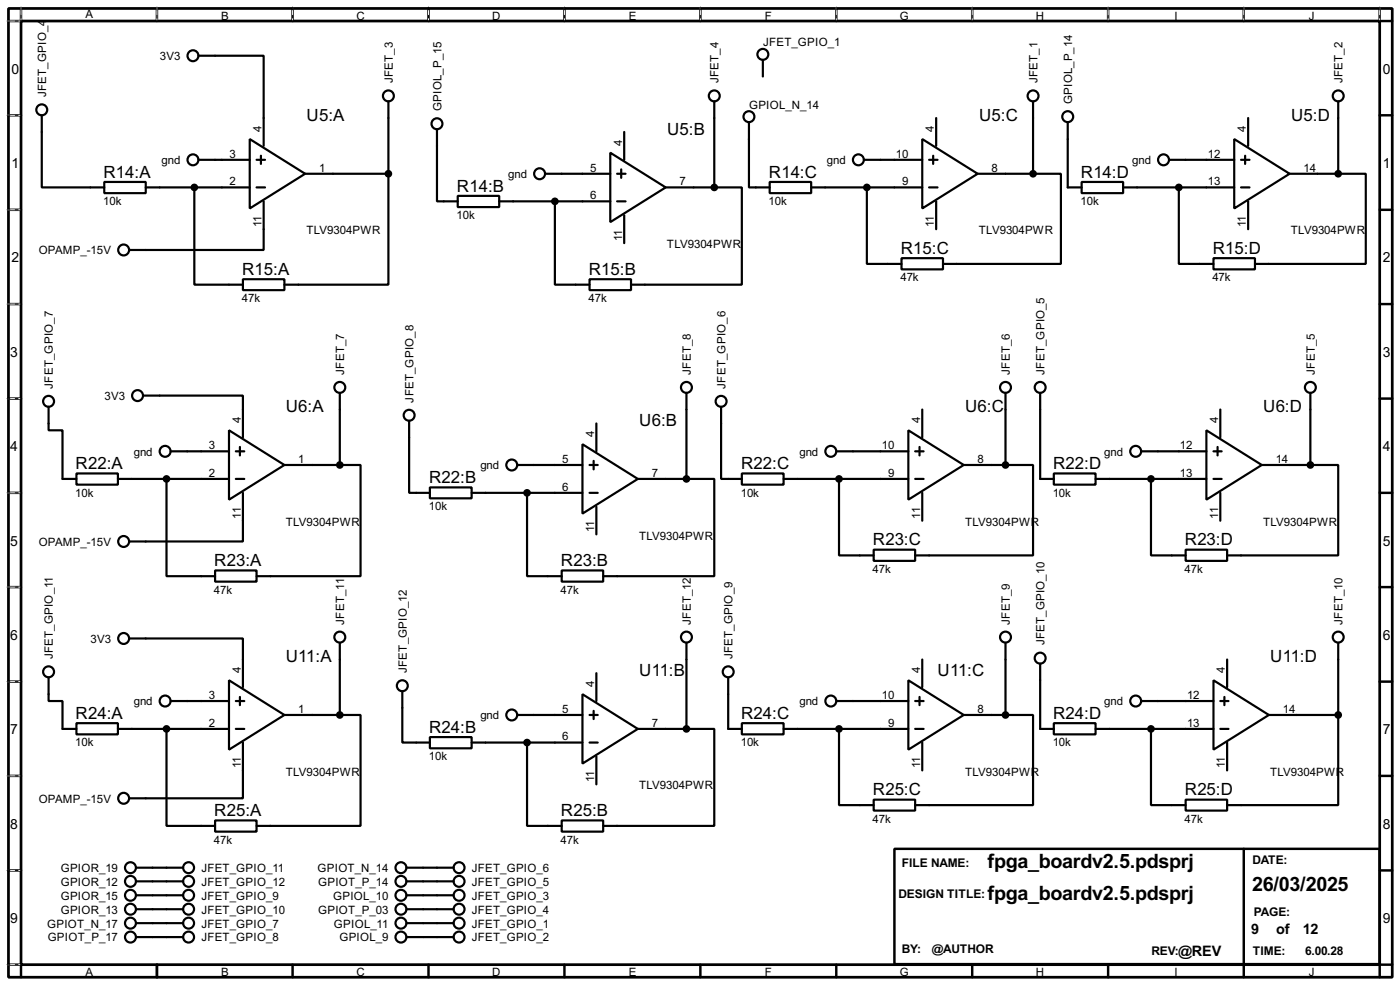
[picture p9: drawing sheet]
<svg xmlns="http://www.w3.org/2000/svg" width="256mm" height="180mm" viewBox="0 0 256 180" stroke-linecap="round" stroke-linejoin="round" font-family="sans-serif">
<path d="M1.6 1.6h253.5v177.3h-253.5zM3.9 3.9h248.9v172.7h-248.9z" fill="none" stroke="#000" stroke-width=".5"/>
<g fill="none" stroke="#000" stroke-width=".45">
<path d="M3.9 1.6v2.3h-2.3M28.8 1.6v2.3M53.6 1.6v2.3M78.5 1.6v2.3M103.4 1.6v2.3M128.3 1.6v2.3M153.2 1.6v2.3M178.1 1.6v2.3M203 1.6v2.3M227.9 1.6v2.3M252.8 1.6v2.3h2.3M1.6 21.1h2.3"/>
<path d="M1.6 38.4h2.3M252.8 21.1h2.3M252.8 38.4h2.3M1.6 55.7h2.3M252.8 55.7h2.3M1.6 73h2.3M252.8 73h2.3M1.6 90.2h2.3M252.8 90.2h2.3M1.6 107.5h2.3M252.8 107.5h2.3M1.6 124.8h2.3"/>
<path d="M252.8 124.8h2.3M1.6 142h2.3M1.6 159.3h2.3M163.9 155.4h88.9v21.1h-88.9zM227.9 155.4v21.1M252.8 142h2.3M252.8 159.3h2.3M1.6 176.6h2.3v2.3M28.8 176.6v2.3M53.6 176.6v2.3M78.5 176.6v2.3M103.4 176.6v2.3"/>
<path d="M128.3 176.6v2.3M153.2 176.6v2.3M178.1 176.6v2.3M203 176.6v2.3M227.9 176.6v2.3M255.1 176.6h-2.3v2.3"/>
</g>
<g fill="none" stroke="#fff" stroke-width=".18">
<path d="M1.3 3.9h2.3M3.9 1.3v2.3M28.8 1.3v2.3M53.6 1.3v2.3M78.5 1.3v2.3M103.4 1.3v2.3M128.3 1.3v2.3M153.2 1.3v2.3M178.1 1.3v2.3M203 1.3v2.3M227.9 1.3v2.3M252.8 1.3v2.3"/>
<path d="M1.3 21.1h2.3M1.3 38.4h2.3M1.3 55.7h2.3M1.3 73h2.3M1.3 90.2h2.3M1.3 107.5h2.3M1.3 124.8h2.3M1.3 142h2.3M1.3 159.3h2.3M1.3 176.6h2.3"/>
</g>
<g fill="none" stroke="#000" stroke-width=".18" stroke-dasharray=".5 1">
<path d="M1.3 3.9h2.3M3.9 1.3v2.3M28.8 1.3v2.3M53.6 1.3v2.3M78.5 1.3v2.3M103.4 1.3v2.3M128.3 1.3v2.3M153.2 1.3v2.3M178.1 1.3v2.3M203 1.3v2.3M227.9 1.3v2.3M252.8 1.3v2.3"/>
<path d="M1.3 21.1h2.3M1.3 38.4h2.3M1.3 55.7h2.3M1.3 73h2.3M1.3 90.2h2.3M1.3 107.5h2.3M1.3 124.8h2.3M1.3 142h2.3M1.3 159.3h2.3M1.3 176.6h2.3"/>
</g>
<g fill="none" stroke="#000" stroke-width=".4">
<path d="M36.4 10.2h11.9v16.5M71.2 18.6v13.2M130.9 18.6v15.7M139.8 11v3M189.3 18.6v13.2M245.2 18.6v13.2M7.7 21.1v13.2h11.4M19.1 33.3h7.6v2.1h-7.6zM26.7 34.3h19.1M35.6 34.3v17.8h8.9M36.4 29.3h9.4M45.8 25.5l10.1 6.3-10.1 6.4z"/>
<path d="M47 29.3h1.6M47 34.3h1.6M47.8 28.5v1.5M48.3 36.9v8.9h-24.6M55.9 31.8h15.3M71.2 31.8v20.3h-19.1M80.1 23.7v13.2h3.8M83.9 35.9h7.6v2h-7.6zM91.5 36.9h20.3M99.9 31.8h11.9M101.7 36.9v15.2h6.3M111.8 28l10.2 6.3-10.2 6.4z"/>
<path d="M113.1 31.8h1.5M113.1 36.9h1.5M113.8 31v1.6M114.4 24.2v5.1M114.4 39.4v5.1M122 34.3h8.9M130.9 34.3h5v17.8h-20.3M137.2 22.4v11.9h3.8M141 33.3h7.6v2.1h-7.6zM148.6 34.3h20.4M158.3 29.3h10.7M158.8 34.3v14h6.4"/>
<path d="M169 25.5l10.1 6.3-10.1 6.4zM170.2 29.3h1.6M170.2 34.3h1.6M171 28.5v1.5M171.5 21.6v5.1M171.5 36.9v5.1M179.1 31.8h10.2M189.3 31.8h5.1v16.5h-21.6M195.6 22.4v11.9h2.6M198.2 33.3h7.6v2.1h-7.6zM205.8 34.3h20.3M214.2 29.3h11.9"/>
<path d="M216 34.3v14h6.3M226.1 25.5l10.2 6.3-10.2 6.4zM227.4 29.3h1.5M227.4 34.3h1.5M228.1 28.5v1.5M228.7 21.6v5.1M228.7 36.9v5.1M236.3 31.8h8.9M245.2 31.8h5v16.5h-20.3M44.5 51.1h7.6v2h-7.6zM108 51.1h7.6v2h-7.6zM165.2 47.3h7.6v2h-7.6z"/>
<path d="M222.3 47.3h7.6v2h-7.6zM8.9 74.5v4.3h2.6v8.9h2.5M26.2 72.4h18.3v7.7M42 78.8l10.1 6.3-10.1 6.4zM62.3 71.9v13.2M75 77v13.2h3.8M109.3 77.5v5.1M125.8 71.9v15.8M132.1 74.5v13.2h3.8M166.4 78.8l10.2 6.3-10.2 6.4zM169 75v5.1M184.2 71.9v13.2"/>
<path d="M190.6 71.9v15.8h2.5M221 78.8l10.2 6.3-10.2 6.4zM223.6 75v5.1M240.1 71.9v13.2M14 86.7h7.6v2h-7.6zM21.6 87.7h20.4M30.5 87.7v17.8h8.9M31.3 82.6h10.7M43.2 82.6h1.6M43.2 87.7h1.6M44 81.8v1.6M44.5 90.2v8.9h-20.8"/>
<path d="M52.1 85.1h10.2M62.3 85.1h3.8v20.4h-19.1M78.8 89.2h7.6v2h-7.6zM86.4 90.2h20.3M94.8 85.1h11.9M96.6 90.2v15.3h6.3M106.7 81.3l10.2 6.4-10.2 6.3zM108 85.1h1.5M108 90.2h1.5M108.8 84.4v1.5M109.3 92.8v5M116.9 87.7h8.9"/>
<path d="M125.8 87.7h5.1v17.8h-20.4M135.9 86.7h7.7v2h-7.7zM143.6 87.7h22.8M153.2 82.6h13.2M153.7 87.7v14h6.4M167.7 82.6h1.5M167.7 87.7h1.5M168.5 81.8v1.6M169 90.2v5.1M176.6 85.1h7.6M184.2 85.1h5.1v16.6h-21.6M193.1 86.7h7.6v2h-7.6z"/>
<path d="M200.7 87.7h20.3M209.1 82.6h11.9M210.9 87.7v14h6.3M222.3 82.6h1.5M222.3 87.7h1.5M223.1 81.8v1.6M223.6 90.2v5.1M231.2 85.1h8.9M240.1 85.1h5.1v16.6h-20.4M23.7 116.9h20.8v8.9M39.4 104.4h7.6v2.1h-7.6zM62.3 117.7v13.2"/>
<path d="M102.9 104.4h7.6v2.1h-7.6zM125.8 117.7v15.7M160.1 100.6h7.6v2.1h-7.6zM184.2 117.7v13.2M217.2 100.6h7.6v2.1h-7.6zM245.2 117.7v13.2M8.9 124v4.3h2.6v5.1h2.5M14 132.4h7.6v2h-7.6zM21.6 133.4h20.4M30.5 133.4v17.8h8.9M31.3 128.3h10.7M42 124.5l10.1 6.4-10.1 6.3z"/>
<path d="M43.2 128.3h1.6M43.2 133.4h1.6M44 127.6v1.5M44.5 135.9v10.2h-20.8M52.1 130.9h10.2M62.3 130.9h3.8v20.3h-19.1M73.7 126.5v9.4h5.1M78.8 134.9h7.6v2.1h-7.6zM86.4 135.9h20.3M94.8 130.9h11.9M96.6 135.9v15.3h6.3M106.7 127.1l10.2 6.3-10.2 6.4z"/>
<path d="M108 130.9h1.5M108 135.9h1.5M108.8 130.1v1.5M109.3 123.2v5.1M109.3 138.5v5.1M116.9 133.4h8.9M125.8 133.4h5.1v17.8h-20.4M133.4 124v9.4h2.5M135.9 132.4h7.7v2h-7.7zM143.6 133.4h22.8M153.2 128.3h13.2M153.7 133.4v14h6.4"/>
<path d="M166.4 124.5l10.2 6.4-10.2 6.3zM167.7 128.3h1.5M167.7 133.4h1.5M168.5 127.6v1.5M169 120.7v5.1M169 135.9v5.1M176.6 130.9h7.6M184.2 130.9h5.1v16.5h-21.6M190.6 121.5v11.9h2.5M193.1 132.4h7.6v2h-7.6zM200.7 133.4h21.6M209.1 128.3h13.2"/>
<path d="M210.9 133.4v14h6.3M222.3 124.5l10.2 6.4-10.2 6.3zM223.6 128.3h1.5M223.6 133.4h1.5M224.3 127.6v1.5M224.8 120.7v5.1M224.8 135.9v5.1M232.5 130.9h12.7M245.2 130.9v16.5h-20.4M24.9 158.8h8.7M39.4 150.2h7.6v2h-7.6zM74.5 158.8h8.6"/>
<path d="M102.9 150.2h7.6v2h-7.6zM160.1 146.4h7.6v2h-7.6zM217.2 146.4h7.6v2h-7.6zM24.9 161.3h8.7M24.9 163.9h8.7M24.9 166.4h8.7M24.9 169h8.7M24.9 171.5h8.7M74.5 161.3h8.6M74.5 163.9h8.6M74.5 166.4h8.6M74.5 169h8.6"/>
<path d="M74.5 171.5h8.6"/>
<circle cx="35.3" cy="10.2" r="1"/>
<circle cx="71.1" cy="17.6" r="1"/>
<circle cx="130.8" cy="17.6" r="1"/>
<circle cx="139.7" cy="10" r="1"/>
<circle cx="189.2" cy="17.6" r="1"/>
<circle cx="245.1" cy="17.6" r="1"/>
<circle cx="7.6" cy="20.1" r="1"/>
<circle cx="35.3" cy="29.3" r="1"/>
<circle cx="80" cy="22.7" r="1"/>
<circle cx="98.8" cy="31.8" r="1"/>
<circle cx="137.2" cy="21.4" r="1"/>
<circle cx="157.2" cy="29.3" r="1"/>
<circle cx="195.6" cy="21.4" r="1"/>
<circle cx="213.1" cy="29.3" r="1"/>
<circle cx="22.6" cy="45.8" r="1"/>
<circle cx="8.9" cy="73.5" r="1"/>
<circle cx="25.2" cy="72.4" r="1"/>
<circle cx="62.2" cy="70.9" r="1"/>
<circle cx="74.9" cy="76" r="1"/>
<circle cx="125.7" cy="70.9" r="1"/>
<circle cx="132.1" cy="73.5" r="1"/>
<circle cx="184.2" cy="70.9" r="1"/>
<circle cx="190.5" cy="70.9" r="1"/>
<circle cx="240" cy="70.9" r="1"/>
<circle cx="22.6" cy="99.1" r="1"/>
<circle cx="30.2" cy="82.6" r="1"/>
<circle cx="93.7" cy="85.1" r="1"/>
<circle cx="152.2" cy="82.6" r="1"/>
<circle cx="208" cy="82.6" r="1"/>
<circle cx="22.6" cy="116.9" r="1"/>
<circle cx="62.2" cy="116.6" r="1"/>
<circle cx="125.7" cy="116.6" r="1"/>
<circle cx="184.2" cy="116.6" r="1"/>
<circle cx="245.1" cy="116.6" r="1"/>
<circle cx="8.9" cy="123" r="1"/>
<circle cx="30.2" cy="128.3" r="1"/>
<circle cx="73.7" cy="125.5" r="1"/>
<circle cx="93.7" cy="130.9" r="1"/>
<circle cx="133.4" cy="123" r="1"/>
<circle cx="152.2" cy="128.3" r="1"/>
<circle cx="190.5" cy="120.5" r="1"/>
<circle cx="208" cy="128.3" r="1"/>
<circle cx="22.6" cy="146.1" r="1"/>
<circle cx="23.9" cy="158.8" r="1"/>
<circle cx="34.5" cy="158.8" r="1"/>
<circle cx="73.4" cy="158.8" r="1"/>
<circle cx="84.1" cy="158.8" r="1"/>
<circle cx="23.9" cy="166.4" r="1"/>
<circle cx="23.9" cy="161.3" r="1"/>
<circle cx="23.9" cy="171.5" r="1"/>
<circle cx="23.9" cy="163.9" r="1"/>
<circle cx="23.9" cy="169" r="1"/>
<circle cx="34.5" cy="171.5" r="1"/>
<circle cx="34.5" cy="163.9" r="1"/>
<circle cx="34.5" cy="166.4" r="1"/>
<circle cx="34.5" cy="169" r="1"/>
<circle cx="34.5" cy="161.3" r="1"/>
<circle cx="73.4" cy="171.5" r="1"/>
<circle cx="73.4" cy="166.4" r="1"/>
<circle cx="73.4" cy="169" r="1"/>
<circle cx="73.4" cy="163.9" r="1"/>
<circle cx="73.4" cy="161.3" r="1"/>
<circle cx="84.1" cy="161.3" r="1"/>
<circle cx="84.1" cy="171.5" r="1"/>
<circle cx="84.1" cy="163.9" r="1"/>
<circle cx="84.1" cy="166.4" r="1"/>
<circle cx="84.1" cy="169" r="1"/>
</g>
<g fill="#000" stroke="#000" stroke-width=".4">
<circle cx="35.6" cy="34.3" r=".5"/>
<circle cx="71.1" cy="31.8" r=".5"/>
<circle cx="101.6" cy="36.9" r=".5"/>
<circle cx="130.8" cy="34.3" r=".5"/>
<circle cx="158.8" cy="34.3" r=".5"/>
<circle cx="189.2" cy="31.8" r=".5"/>
<circle cx="215.9" cy="34.3" r=".5"/>
<circle cx="245.1" cy="31.8" r=".5"/>
<circle cx="30.5" cy="87.7" r=".5"/>
<circle cx="62.2" cy="85.1" r=".5"/>
<circle cx="96.5" cy="90.2" r=".5"/>
<circle cx="125.7" cy="87.7" r=".5"/>
<circle cx="153.7" cy="87.7" r=".5"/>
<circle cx="184.2" cy="85.1" r=".5"/>
<circle cx="210.8" cy="87.7" r=".5"/>
<circle cx="240" cy="85.1" r=".5"/>
<circle cx="30.5" cy="133.4" r=".5"/>
<circle cx="62.2" cy="130.9" r=".5"/>
<circle cx="96.5" cy="135.9" r=".5"/>
<circle cx="125.7" cy="133.4" r=".5"/>
<circle cx="153.7" cy="133.4" r=".5"/>
<circle cx="184.2" cy="130.9" r=".5"/>
<circle cx="210.8" cy="133.4" r=".5"/>
<circle cx="245.1" cy="130.9" r=".5"/>
</g>
<g font-size="4.1">
<text x="180.9" y="158.9">fpga_boardv2.5.pdsprj</text>
<text x="180.9" y="164.8">fpga_boardv2.5.pdsprj</text>
<text x="229.4" y="163">26/03/2025</text>
</g>
<g font-size="3.5">
<text x="56.2" y="22.1">U5:A</text>
<text x="179.4" y="22.1">U5:C</text>
<text x="236.5" y="22.1">U5:D</text>
<text x="122.2" y="24.7">U5:B</text>
<text x="19" y="32.5">R14:A</text>
<text x="83.7" y="35.1">R14:B</text>
<text x="140.9" y="32.5">R14:C</text>
<text x="198" y="32.5">R14:D</text>
<text x="165" y="46.5">R15:C</text>
<text x="222.2" y="46.5">R15:D</text>
<text x="44.4" y="50.3">R15:A</text>
<text x="107.9" y="50.3">R15:B</text>
<text x="52.4" y="75.5">U6:A</text>
<text x="117.1" y="78">U6:B</text>
<text x="176.8" y="75.5">U6:C</text>
<text x="231.4" y="75.5">U6:D</text>
<text x="13.9" y="85.9">R22:A</text>
<text x="78.6" y="88.4">R22:B</text>
<text x="135.8" y="85.9">R22:C</text>
<text x="192.9" y="85.9">R22:D</text>
<text x="159.9" y="99.8">R23:C</text>
<text x="217.1" y="99.8">R23:D</text>
<text x="39.3" y="103.6">R23:A</text>
<text x="102.8" y="103.6">R23:B</text>
<text x="52.4" y="121.2">U11:A</text>
<text x="117.1" y="123.7">U11:B</text>
<text x="171.8" y="123.7">U11:C</text>
<text x="232.7" y="121.2">U11:D</text>
<text x="13.9" y="131.6">R24:A</text>
<text x="135.8" y="131.6">R24:C</text>
<text x="192.9" y="131.6">R24:D</text>
<text x="78.6" y="134.1">R24:B</text>
<text x="39.3" y="149.4">R25:A</text>
<text x="102.8" y="149.4">R25:B</text>
<text x="159.9" y="145.6">R25:C</text>
<text x="217.1" y="145.6">R25:D</text>
</g>
<g font-size="3">
<text x="229.2" y="170.9">9</text>
<text x="233.8" y="170.9">of</text>
<text x="238.7" y="170.9">12</text>
<text x="215.9" y="174.9">@REV</text>
</g>
<g font-size="2.9">
<text x="2.1" y="13.5">0</text>
<text x="253.4" y="13.5">0</text>
<text x="2.1" y="30.7">1</text>
<text x="253.4" y="30.7">1</text>
<text x="2.1" y="48">2</text>
<text x="253.4" y="48">2</text>
<text x="1.9" y="65.3">3</text>
<text x="253.4" y="65.3">3</text>
<text x="1.9" y="82.5">4</text>
<text x="253.4" y="82.5">4</text>
<text x="1.9" y="99.9">5</text>
<text x="253.4" y="99.9">5</text>
<text x="1.9" y="117.1">6</text>
<text x="253.4" y="117.1">6</text>
<text x="1.9" y="134.4">7</text>
<text x="253.4" y="134.4">7</text>
<text x="1.9" y="151.7">8</text>
<text x="253.4" y="151.7">8</text>
<text x="1.9" y="168.9">9</text>
<text x="253.4" y="168.9">9</text>
</g>
<g font-size="2.5">
<text x="165.2" y="158.7">FILE NAME:</text>
<text x="229.4" y="158.2">DATE:</text>
<text x="164.6" y="164.3">DESIGN TITLE:</text>
<text x="229.7" y="167.6">PAGE:</text>
<text x="165.2" y="174.5">BY:</text>
<text x="170.7" y="174.5">@AUTHOR</text>
<text x="210.9" y="174.7">REV:</text>
<text x="229.5" y="174.7">TIME:</text>
<text x="239.1" y="174.7">6.00.28</text>
</g>
<g font-size="2.4">
<text x="15.6" y="3.4">A</text>
<text x="40.5" y="3.6">B</text>
<text x="65.3" y="3.6">C</text>
<text x="90.2" y="3.6">D</text>
<text x="115.2" y="3.6">E</text>
<text x="140.1" y="3.6">F</text>
<text x="164.8" y="3.6">G</text>
<text x="189.8" y="3.6">H</text>
<text x="215.1" y="3.6">I</text>
<text x="239.8" y="3.6">J</text>
<text x="29.3" y="11">3V3</text>
<text x="139.8" y="8.5">JFET_GPIO_1</text>
<text x="8.5" y="17.8" transform="rotate(-90 8.5 17.8)">JFET_GPIO_4</text>
<text x="72" y="15.2" transform="rotate(-90 72 15.2)">JFET_3</text>
<text x="131.6" y="15.2" transform="rotate(-90 131.6 15.2)">JFET_4</text>
<text x="190.1" y="15.2" transform="rotate(-90 190.1 15.2)">JFET_1</text>
<text x="245.9" y="15.2" transform="rotate(-90 245.9 15.2)">JFET_2</text>
<text x="80.9" y="20.3" transform="rotate(-90 80.9 20.3)">GPIOL_P_15</text>
<text x="137.2" y="19.9">GPIOL_N_14</text>
<text x="196.4" y="19.1" transform="rotate(-90 196.4 19.1)">GPIOL_P_14</text>
<text x="42.1" y="28.9">3</text>
<text x="47.9" y="24.2" transform="rotate(-90 47.9 24.2)">4</text>
<text x="113.9" y="26.7" transform="rotate(-90 113.9 26.7)">4</text>
<text x="164.1" y="28.9">10</text>
<text x="171.1" y="24.2" transform="rotate(-90 171.1 24.2)">4</text>
<text x="221.3" y="28.9">12</text>
<text x="228.3" y="24.1" transform="rotate(-90 228.3 24.1)">4</text>
<text x="29.6" y="30">gnd</text>
<text x="42.1" y="33.9">2</text>
<text x="58.5" y="31.4">1</text>
<text x="93.1" y="32.6">gnd</text>
<text x="108.1" y="31.4">5</text>
<text x="124.5" y="33.9">7</text>
<text x="151.5" y="30">gnd</text>
<text x="165.3" y="33.9">9</text>
<text x="181.7" y="31.4">8</text>
<text x="207.4" y="30">gnd</text>
<text x="221.3" y="33.9">13</text>
<text x="238.8" y="31.4">14</text>
<text x="18.9" y="37.6">10k</text>
<text x="47.9" y="41.6" transform="rotate(-90 47.9 41.6)">11</text>
<text x="83.7" y="40.1">10k</text>
<text x="108.1" y="36.5">6</text>
<text x="140.8" y="37.6">10k</text>
<text x="171.1" y="41.5" transform="rotate(-90 171.1 41.5)">11</text>
<text x="198" y="37.6">10k</text>
<text x="228.3" y="41.5" transform="rotate(-90 228.3 41.5)">11</text>
<text x="7.1" y="46.6">OPAMP_-15V</text>
<text x="56.1" y="42.9">TLV9304PWR</text>
<text x="114" y="44.1" transform="rotate(-90 114 44.1)">11</text>
<text x="122.2" y="45.4">TLV9304PWR</text>
<text x="179.3" y="42.9">TLV9304PWR</text>
<text x="236.5" y="42.9">TLV9304PWR</text>
<text x="165" y="51.5">47k</text>
<text x="222.1" y="51.5">47k</text>
<text x="44.3" y="55.3">47k</text>
<text x="107.8" y="55.3">47k</text>
<text x="9.7" y="71.1" transform="rotate(-90 9.7 71.1)">JFET_GPIO_7</text>
<text x="63.1" y="68.6" transform="rotate(-90 63.1 68.6)">JFET_7</text>
<text x="126.6" y="68.6" transform="rotate(-90 126.6 68.6)">JFET_8</text>
<text x="132.9" y="71.1" transform="rotate(-90 132.9 71.1)">JFET_GPIO_6</text>
<text x="185" y="68.6" transform="rotate(-90 185 68.6)">JFET_6</text>
<text x="191.3" y="68.6" transform="rotate(-90 191.3 68.6)">JFET_GPIO_5</text>
<text x="240.9" y="68.6" transform="rotate(-90 240.9 68.6)">JFET_5</text>
<text x="19.2" y="73.2">3V3</text>
<text x="44.1" y="77.5" transform="rotate(-90 44.1 77.5)">4</text>
<text x="75.8" y="73.7" transform="rotate(-90 75.8 73.7)">JFET_GPIO_8</text>
<text x="168.6" y="77.5" transform="rotate(-90 168.6 77.5)">4</text>
<text x="223.2" y="77.5" transform="rotate(-90 223.2 77.5)">4</text>
<text x="24.5" y="83.4">gnd</text>
<text x="38.3" y="82.2">3</text>
<text x="108.9" y="80.1" transform="rotate(-90 108.9 80.1)">4</text>
<text x="146.5" y="83.4">gnd</text>
<text x="161.6" y="82.2">10</text>
<text x="202.3" y="83.4">gnd</text>
<text x="216.2" y="82.2">12</text>
<text x="38.3" y="87.3">2</text>
<text x="54.7" y="84.7">1</text>
<text x="88" y="85.9">gnd</text>
<text x="103" y="84.7">5</text>
<text x="103" y="89.8">6</text>
<text x="119.4" y="87.3">7</text>
<text x="162.7" y="87.3">9</text>
<text x="179.1" y="84.7">8</text>
<text x="216.2" y="87.3">13</text>
<text x="233.7" y="84.7">14</text>
<text x="13.8" y="90.9">10k</text>
<text x="44.1" y="94.9" transform="rotate(-90 44.1 94.9)">11</text>
<text x="78.6" y="93.4">10k</text>
<text x="135.7" y="90.9">10k</text>
<text x="168.6" y="94.9" transform="rotate(-90 168.6 94.9)">11</text>
<text x="192.9" y="90.9">10k</text>
<text x="223.2" y="94.9" transform="rotate(-90 223.2 94.9)">11</text>
<text x="7.1" y="99.9">OPAMP_-15V</text>
<text x="52.3" y="96.2">TLV9304PWR</text>
<text x="108.9" y="97.4" transform="rotate(-90 108.9 97.4)">11</text>
<text x="117.1" y="98.8">TLV9304PWR</text>
<text x="176.8" y="96.2">TLV9304PWR</text>
<text x="231.4" y="96.2">TLV9304PWR</text>
<text x="159.9" y="104.9">47k</text>
<text x="217" y="104.9">47k</text>
<text x="39.2" y="108.7">47k</text>
<text x="102.7" y="108.7">47k</text>
<text x="16.6" y="117.7">3V3</text>
<text x="63.1" y="114.3" transform="rotate(-90 63.1 114.3)">JFET_11</text>
<text x="126.6" y="114.3" transform="rotate(-90 126.6 114.3)">JFET_12</text>
<text x="185" y="114.3" transform="rotate(-90 185 114.3)">JFET_9</text>
<text x="191.4" y="118.1" transform="rotate(-90 191.4 118.1)">JFET_GPIO_10</text>
<text x="246" y="114.3" transform="rotate(-90 246 114.3)">JFET_10</text>
<text x="9.7" y="120.7" transform="rotate(-90 9.7 120.7)">JFET_GPIO_11</text>
<text x="44.1" y="123.2" transform="rotate(-90 44.1 123.2)">4</text>
<text x="74.5" y="123.2" transform="rotate(-90 74.5 123.2)">JFET_GPIO_12</text>
<text x="108.8" y="125.8" transform="rotate(-90 108.8 125.8)">4</text>
<text x="134.2" y="120.7" transform="rotate(-90 134.2 120.7)">JFET_GPIO_9</text>
<text x="168.6" y="123.2" transform="rotate(-90 168.6 123.2)">4</text>
<text x="224.4" y="123.2" transform="rotate(-90 224.4 123.2)">4</text>
<text x="24.5" y="129.1">gnd</text>
<text x="38.3" y="127.9">3</text>
<text x="54.7" y="130.5">1</text>
<text x="88" y="131.7">gnd</text>
<text x="103" y="130.5">5</text>
<text x="146.5" y="129.1">gnd</text>
<text x="161.6" y="127.9">10</text>
<text x="179.1" y="130.5">8</text>
<text x="202.3" y="129.1">gnd</text>
<text x="217.5" y="127.9">12</text>
<text x="235" y="130.5">14</text>
<text x="13.8" y="136.6">10k</text>
<text x="38.3" y="133">2</text>
<text x="103" y="135.5">6</text>
<text x="119.4" y="133">7</text>
<text x="135.7" y="136.6">10k</text>
<text x="162.7" y="133">9</text>
<text x="192.9" y="136.6">10k</text>
<text x="217.5" y="133">13</text>
<text x="44.1" y="140.6" transform="rotate(-90 44.1 140.6)">11</text>
<text x="52.3" y="142">TLV9304PWR</text>
<text x="78.6" y="139.2">10k</text>
<text x="108.9" y="143.2" transform="rotate(-90 108.9 143.2)">11</text>
<text x="168.6" y="140.6" transform="rotate(-90 168.6 140.6)">11</text>
<text x="176.8" y="142">TLV9304PWR</text>
<text x="224.4" y="140.6" transform="rotate(-90 224.4 140.6)">11</text>
<text x="232.7" y="142">TLV9304PWR</text>
<text x="7.1" y="146.9">OPAMP_-15V</text>
<text x="117.1" y="144.5">TLV9304PWR</text>
<text x="39.2" y="154.4">47k</text>
<text x="102.7" y="154.4">47k</text>
<text x="159.9" y="150.6">47k</text>
<text x="217" y="150.6">47k</text>
<text x="11.1" y="159.6">GPIOR_19</text>
<text x="36.9" y="159.6">JFET_GPIO_11</text>
<text x="58.2" y="159.6">GPIOT_N_14</text>
<text x="86.4" y="159.6">JFET_GPIO_6</text>
<text x="11.1" y="162.1">GPIOR_12</text>
<text x="11.1" y="164.7">GPIOR_15</text>
<text x="11.1" y="167.2">GPIOR_13</text>
<text x="36.9" y="162.1">JFET_GPIO_12</text>
<text x="36.9" y="164.7">JFET_GPIO_9</text>
<text x="36.9" y="167.2">JFET_GPIO_10</text>
<text x="58.3" y="162.1">GPIOT_P_14</text>
<text x="58.3" y="167.2">GPIOT_P_03</text>
<text x="61" y="164.7">GPIOL_10</text>
<text x="86.4" y="162.1">JFET_GPIO_5</text>
<text x="86.4" y="164.7">JFET_GPIO_3</text>
<text x="86.4" y="167.2">JFET_GPIO_4</text>
<text x="8.6" y="169.8">GPIOT_N_17</text>
<text x="8.7" y="172.3">GPIOT_P_17</text>
<text x="36.9" y="169.8">JFET_GPIO_7</text>
<text x="36.9" y="172.3">JFET_GPIO_8</text>
<text x="61.2" y="169.8">GPIOL_11</text>
<text x="62.2" y="172.3">GPIOL_9</text>
<text x="86.4" y="169.8">JFET_GPIO_1</text>
<text x="86.4" y="172.3">JFET_GPIO_2</text>
<text x="15.6" y="178.7">A</text>
<text x="40.5" y="178.7">B</text>
<text x="65.3" y="178.7">C</text>
<text x="90.2" y="178.7">D</text>
<text x="115.2" y="178.7">E</text>
<text x="140.1" y="178.7">F</text>
<text x="164.8" y="178.7">G</text>
<text x="189.8" y="178.7">H</text>
<text x="215.1" y="178.7">I</text>
<text x="239.8" y="178.7">J</text>
</g>
</svg>
